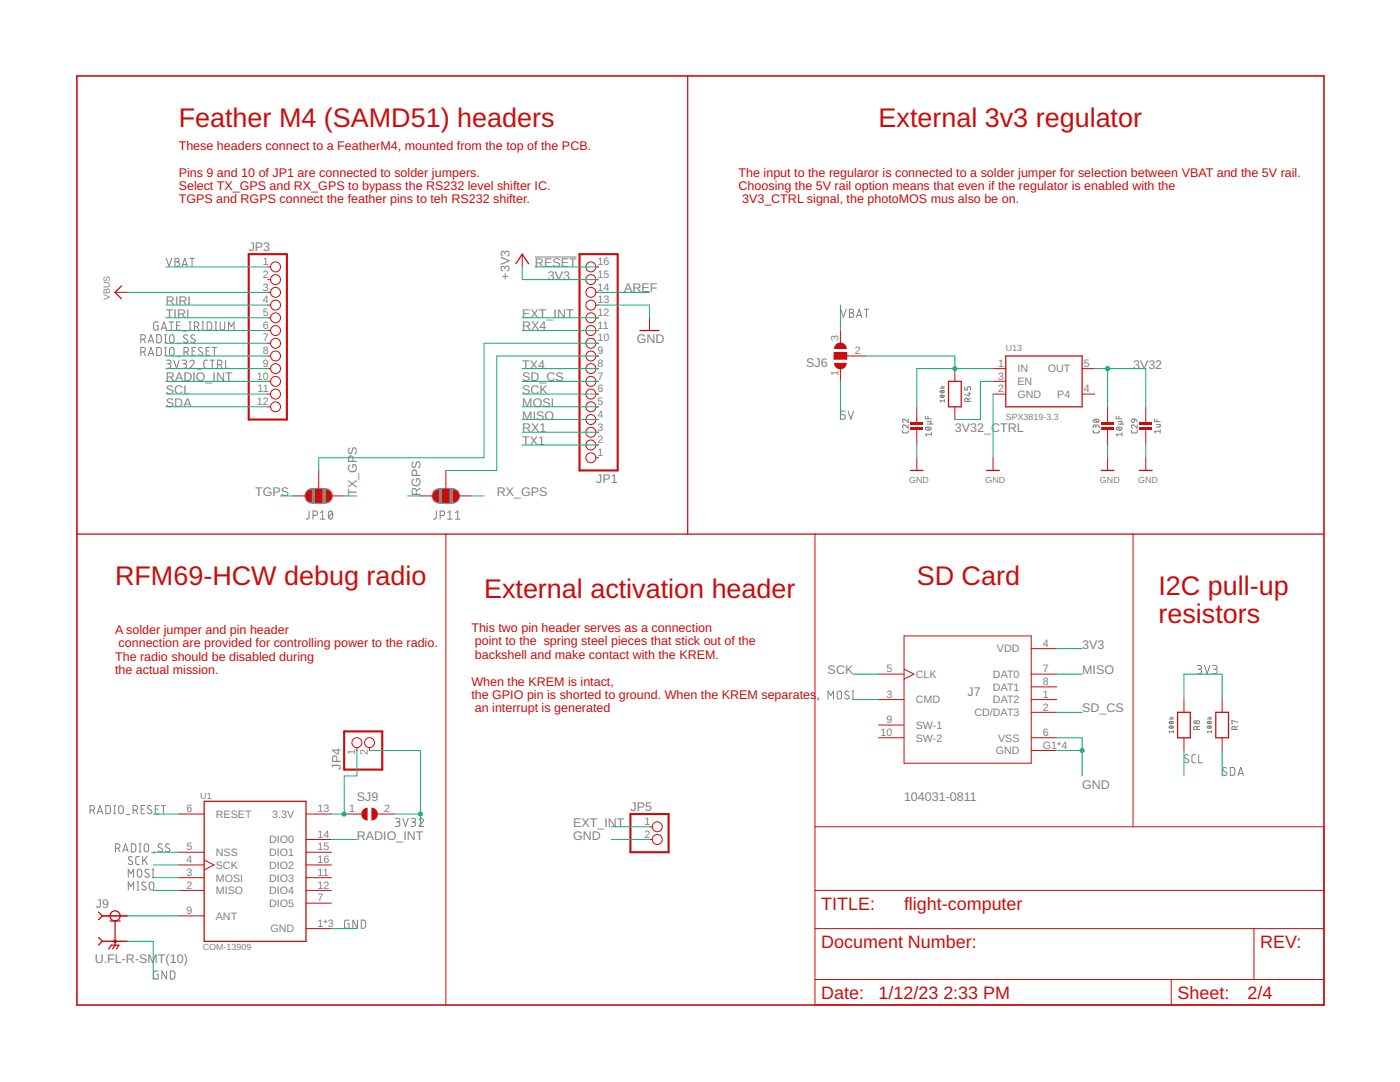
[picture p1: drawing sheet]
<svg xmlns="http://www.w3.org/2000/svg" width="279mm" height="216mm" viewBox="0 0 279 216" stroke-linecap="round" stroke-linejoin="round" font-family="sans-serif">
<g fill="none" stroke="#808080" stroke-width=".2">
<path d="M33.2 51.5l.5 1.7 .6-1.7M34.9 51.5h.5a.36 .36 0 0 1 .3 .4 .36 .36 0 0 1-.3 .4 .46 .46 0 0 1 .4 .4 .46 .46 0 0 1-.4 .5h-.5zM34.9 52.3h.5M36.3 53.2l.6-1.7 .5 1.7M36.5 52.8h.8M37.9 51.5h.9M38.3 51.5v1.7M106.8 51.3h8.3M28.1 70.2h.5a.46 .46 0 0 0 .4-.4 .46 .46 0 0 0-.4-.5h-.5v1.7M28.1 67.7h.5a.46 .46 0 0 0 .4-.5 .46 .46 0 0 0-.4-.4h-.5v1.6M28.7 70.2l.3 .8M28.7 67.7l.3 .7"/>
<path d="M29.6 71l.5-1.7 .6 1.7M29.6 68.4l.5-1.6 .6 1.6M29.7 70.5h.8M29.7 68h.8M31.3 69.3l.6 .1 .3 .2v.9l-.3 .4-.6 .1zM31.3 66.8h.6l.3 .3v.9l-.3 .4h-.6zM31.6 64.2l-.7 .1-.2 .2-.1 1 .3 .3 .7 .1v-.9h-.3M32.2 65.9l.5-1.7 .6 1.7M32.3 65.5h.8M32.9 69.3h.3M32.9 71h.3M32.9 66.8h.3"/>
<path d="M32.9 68.4h.3M33 66.8v1.6M33 69.3v1.7M33.2 71.9h.5a.36 .36 0 0 1 .4 .3 .36 .36 0 0 1-.4 .4h-.3M33.7 72.6a.46 .46 0 0 1 .4 .4 .46 .46 0 0 1-.4 .5h-.5M33.7 64.2h.9M34 69.4l.3-.1 .3 .1 .1 1.1a.44 .44 0 0 1-.4 .5 .44 .44 0 0 1-.5-.5zM34 66.9l.3-.1 .3 .1 .1 1.1a.44 .44 0 0 1-.4 .4 .44 .44 0 0 1-.5-.4zM34.2 64.2v1.7M34.7 71.9l.5 1.6 .6-1.6M35.2 65h.6M35.3 71.1h.8"/>
<path d="M35.3 68.6h.8M36 64.2h-.8v1.7h.8M36.3 71.9h.6a.36 .36 0 0 1 .3 .3 .36 .36 0 0 1-.3 .4h-.4M36.5 66.1h.7M36.7 70.2h.5a.46 .46 0 0 0 .4-.4 .46 .46 0 0 0-.4-.5h-.5v1.7M36.8 72.6a.46 .46 0 0 1 .4 .4 .46 .46 0 0 1-.4 .5h-.5M37.3 70.2l.3 .8M37.4 66.9l-.5-.1-.3 .3 .1 .3 .6 .3a.38 .38 0 0 1 .2 .6 .38 .38 0 0 1-.6 .1l-.3-.2M37.8 65.9h.3M37.8 64.2h.3M37.9 72.2a.44 .44 0 0 1 .6-.3 .44 .44 0 0 1 .2 .7l-.8 .9h.9M37.9 64.2v1.7"/>
<path d="M38.3 70h.6M38.8 65.2h.4a.46 .46 0 0 0 .5-.5 .46 .46 0 0 0-.5-.5h-.4v1.7M38.9 66.9l-.2-.1a.37 .37 0 0 0-.5 .2 .37 .37 0 0 0 .1 .5l.5 .2a.4 .4 0 0 1 0 .6 .4 .4 0 0 1-.6 0l-.1-.1M39.1 69.3h-.8v1.7h.8M39.3 65.2l.4 .7M39.4 73.7h.7M40.3 65.9h.4M40.3 64.2h.4M40.4 69.5l-.2-.1a.38 .38 0 0 0-.5 .1 .38 .38 0 0 0 .1 .5l.5 .3a.44 .44 0 0 1-.1 .7 .44 .44 0 0 1-.6-.3M40.5 64.2v1.7M41.1 70h.6M41.3 64.2l.7 .1 .2 .2a1.33 1.33 0 0 1-.1 1.2l-.8 .2z"/>
<path d="M41.4 71.9h-.5l-.2 .3v1.1l.2 .2h.5M41.9 69.3h-.8v1.7h.8M41.9 71.9h.9M42.3 69.3h.9M42.4 71.9v1.6M42.8 69.3v1.7M42.9 65.9h.4M42.9 64.2h.4M43.1 64.2v1.7M43.4 72.8h.5a.46 .46 0 0 0 .4-.5 .46 .46 0 0 0-.4-.4h-.5v1.6M43.9 64.2v1.2a.46 .46 0 0 0 .5 .5 .46 .46 0 0 0 .5-.5v-1.2M44 72.8l.3 .7"/>
<path d="M45 71.9v1.6h.7M45.6 65.9v-1.7l.6 1 .5-1v1.7M167.8 61.7l.5 1.6 .6-1.6M169.5 61.7h.5a.36 .36 0 0 1 .3 .4 .36 .36 0 0 1-.3 .3 .46 .46 0 0 1 .4 .5 .46 .46 0 0 1-.4 .4h-.5zM169.5 62.4h.5M170.9 63.3l.6-1.6 .5 1.6M171 62.9h.9M172.5 61.7h.9M172.9 61.7v1.6M187.6 77.4h.9M187.6 79a.44 .44 0 0 1 .5-.2 .44 .44 0 0 1 .3 .4 .44 .44 0 0 1-.4 .1 .44 .44 0 0 1-.4-.3zM187.6 78a.45 .45 0 0 1 .5-.1 .45 .45 0 0 1 .3 .4 .44 .44 0 0 1-.4 .1 .44 .44 0 0 1-.4-.4z"/>
<path d="M187.8 78.9l.5 .4M187.8 78l.5 .3M187.9 77.1l.3 .3M188.5 80h-.9l.2 .2M188.5 79.7v.5M188.5 77.1l-.4 .2M192.5 77.2v.6h.5v-.4a.33 .33 0 0 1 .4-.2 .33 .33 0 0 1 .3 .2v.4M193.2 78.5h.5M193.4 78.3v.7l-.9-.3M193.7 79.5l-.5 .2M168.7 82h-.9v.7h.5a.46 .46 0 0 1 .4 .5 .46 .46 0 0 1-.4 .5h-.5M169.3 82l.5 1.7 .5-1.7"/>
<path d="M180.1 85.9v.4l.2 .1 .9-.1 .1-.4M181.3 84.8v.6l-.7-.5a.32 .32 0 0 0-.5 .1 .32 .32 0 0 0 .2 .4M181.3 83.6v.7l-.7-.6a.32 .32 0 0 0-.5 .1 .32 .32 0 0 0 .2 .5M184.7 83v.6h1.1M184.7 85.3a.66 .66 0 0 1 1.1 .3 .64 .64 0 0 1-1.1-.2zM184.9 85.3l.7 .5M185.1 84.6h1.1M185.2 83v.6M185.6 84.1l.2 .2v.2l-.2 .1M185.8 84l-.1 .1h-.6M185.8 86.7h-1.1l.2 .3M185.8 86.3v.7"/>
<path d="M193.2 80.1l-.1-.6h-.4l-.2 .6h1.2M218.2 85.9v.4l.2 .1 .9-.1 .1-.4M218.2 83.8a.68 .68 0 0 1 1.1 .3 .65 .65 0 0 1-.6 .2 .65 .65 0 0 1-.5-.4zM218.4 83.7l.7 .5M218.7 85.1l.1-.2 .3-.1 .2 .2 .1 .4M218.7 85.3v-.4l-.3-.1-.2 .1v.5M222.8 83v.6h1.1M222.8 85.3a.63 .63 0 0 1 1.1 .3 .65 .65 0 0 1-1.1-.2zM223 85.3l.7 .5M223.2 84.6h1.1M223.3 83v.6M223.7 84.1l.2 .2v.2l-.2 .1"/>
<path d="M223.9 84l-.1 .1h-.6M223.9 86.7h-1.1l.2 .3M223.9 86.3v.7M225.8 85.9v.4l.3 .1 .8-.1 .1-.4M225.9 83.8l.5-.2v.4a.33 .33 0 0 1-.4 .3 .33 .33 0 0 1-.1-.5zM226.4 83.6l.5 .3 .1 .3M227 84.8v.6l-.7-.5a.32 .32 0 0 0-.5 .1 .32 .32 0 0 0 .3 .4M230.4 83.6v.5h1.1M230.8 84.7h.7v.5h-.7M230.9 83.6v.5M231.5 86.1h-1.1l.2 .3M231.5 85.7v.7"/>
<path d="M61.7 102l-.1 1.4-.5 .2M62.5 102.8h.4a.44 .44 0 0 0 .5-.4 .44 .44 0 0 0-.5-.4h-.4v1.6M63.9 103.6h1M63.9 102.3l.5-.3v1.6M65.7 102.1l.3-.1a.95 .95 0 0 1 0 1.6 1.01 1.01 0 0 1-.3-1.5zM66.3 102.3l-.7 .9M87.1 102l-.1 1.4-.5 .2M87.8 102.8h.5a.44 .44 0 0 0 .5-.4 .44 .44 0 0 0-.5-.4h-.5v1.6M89.3 103.6h.9M89.3 102.3l.5-.3v1.6M90.9 103.6h.9M90.9 102.3l.5-.3v1.6"/>
<path d="M165.2 139.5v-1.6l.6 .9 .5-.9v1.6M167.2 138l.3-.1 .4 .3 .1 .9a.44 .44 0 0 1-.5 .4 .44 .44 0 0 1-.4-.4zM169.4 138l-.2-.1a.37 .37 0 0 0-.5 .2 .37 .37 0 0 0 .1 .5l.5 .2a.38 .38 0 0 1 .1 .6 .38 .38 0 0 1-.5 .1l-.3-.2M170.1 139.5h.3M170.1 137.9h.3M170.2 137.9v1.6M238.9 132.8h.5a.37 .37 0 0 1 .4 .4 .37 .37 0 0 1-.4 .3h-.3M239.4 133.5a.44 .44 0 0 1 .4 .5 .44 .44 0 0 1-.4 .4h-.5M240.4 132.8l.5 1.6 .5-1.6M242 132.8h.6a.37 .37 0 0 1 .3 .4 .37 .37 0 0 1-.3 .3h-.4M242.5 133.5a.44 .44 0 0 1 .4 .5 .44 .44 0 0 1-.4 .4h-.5M233.3 143.5h.9"/>
<path d="M233.3 145a.45 .45 0 0 1 .5-.2 .45 .45 0 0 1 .3 .4 .47 .47 0 0 1-.8-.2zM233.3 144.1a.45 .45 0 0 1 .5-.2 .45 .45 0 0 1 .3 .4 .46 .46 0 0 1-.4 .1 .46 .46 0 0 1-.4-.3zM233.5 144.9l.5 .4M233.5 144l.5 .4M233.6 143.1l.3 .4M234.2 146h-.9l.2 .2M234.2 145.8v.4M234.2 143.1l-.4 .2M237.2 150.7l-.2-.1a.38 .38 0 0 0-.5 .1 .38 .38 0 0 0 .1 .6l.5 .2a.44 .44 0 0 1-.1 .7 .44 .44 0 0 1-.6-.2M238.6 150.6h-.5l-.2 .3v1.1l.2 .2h.5M238.9 145.6l-.1-.6h-.4l-.2 .6h1.2M239.2 150.6v1.6h.7"/>
<path d="M239.4 144.9l-.5 .3M240.9 143.5h.9M241 145a.45 .45 0 0 1 .4-.2 .45 .45 0 0 1 .4 .4 .46 .46 0 0 1-.5 .1 .46 .46 0 0 1-.3-.3zM241 144.1a.45 .45 0 0 1 .4-.2 .45 .45 0 0 1 .4 .4 .45 .45 0 0 1-.5 .1 .45 .45 0 0 1-.3-.3zM241.1 144.9l.5 .4M241.1 144l.5 .4M241.2 143.1l.3 .4M241.8 146h-.9l.2 .2M241.8 145.8v.4M241.8 143.1l-.4 .2M244.8 153.3l-.2-.1a.38 .38 0 0 0-.5 .1 .38 .38 0 0 0 .1 .5l.5 .3a.44 .44 0 0 1-.1 .7 .44 .44 0 0 1-.6-.3M245.5 153.1l.7 .1 .2 .2v.9l-.2 .4h-.7z"/>
<path d="M246.5 145.6l-.1-.6h-.4l-.1 .6h1.1M247 144.1l-1.1-.3v.6h.1M247 144.9l-.5 .3M247.1 154.7l.5-1.6 .6 1.6M247.2 154.3h.8M18 161.6h.4a.46 .46 0 0 0 .5-.4 .46 .46 0 0 0-.5-.5h-.4v1.7M18.5 161.6l.4 .8M19.4 162.4l.6-1.7 .5 1.7M19.6 162h.8M21.1 160.7l.7 .1 .2 .2v.9l-.2 .4-.7 .1zM22.7 160.7h.4M22.7 162.4h.4"/>
<path d="M22.9 160.7v1.7M23.1 169.3h.4a.46 .46 0 0 0 .4-.5 .46 .46 0 0 0-.4-.4h-.4v1.6M23.6 169.3l.3 .7M23.8 160.9l.3-.2 .3 .2a1.33 1.33 0 0 1 .2 1.2l-.5 .3-.4-.3zM24.5 170l.5-1.6 .6 1.6M24.6 169.6h.8M25.2 162.5h.7M25.6 175.1v-1.7l.5 .9 .6-.9v1.7M25.6 177.6v-1.6l.5 .9 .6-.9v1.6M26.2 168.4h.6l.3 .2v.9l-.3 .4-.6 .1zM26.4 171l-.2-.1a.38 .38 0 0 0-.5 .2 .38 .38 0 0 0 .1 .5l.5 .3a.41 .41 0 0 1 .1 .6 .41 .41 0 0 1-.7-.1l-.1-.1M26.6 161.6h.4a.46 .46 0 0 0 .5-.4 .46 .46 0 0 0-.5-.5h-.4v1.7"/>
<path d="M27.1 161.6l.4 .8M27.3 177.6h.4M27.3 176h.4M27.5 173.6l.3-.2 .4 .2a1.33 1.33 0 0 1 .1 1.2l-.5 .3-.4-.3v-.9zM27.5 176v1.6M27.8 168.4h.4M27.8 170h.4M27.8 170.9h-.5l-.2 .4v1l.2 .2h.5M28 168.4v1.6M28.2 161.5h.5M28.5 170.9v1.6M28.8 171.5l.6 1"/>
<path d="M28.9 168.5l.3-.1 .3 .1 .2 1a.44 .44 0 0 1-.5 .5 .44 .44 0 0 1-.4-.5zM28.9 160.7h-.7v1.7h.7M29.1 176.1l-.2-.1a.38 .38 0 0 0-.5 .1 .38 .38 0 0 0 .1 .6l.5 .2a.41 .41 0 0 1 0 .6 .41 .41 0 0 1-.6 0l-.1-.1M29.4 170.9l-.9 1M29.7 173.6l-.2-.1a.38 .38 0 0 0-.5 .1 .38 .38 0 0 0 .1 .5l.5 .3a.4 .4 0 0 1 .1 .6 .4 .4 0 0 1-.6 0l-.2-.2M29.9 176.1l.3-.1 .4 .1 .1 1a.46 .46 0 0 1-.5 .5 .46 .46 0 0 1-.4-.5zM30.2 160.9l-.2-.1a.38 .38 0 0 0-.5 .1 .38 .38 0 0 0 .1 .5l.5 .3a.44 .44 0 0 1 0 .7 .44 .44 0 0 1-.7-.3M30.3 170.2h.7M30.4 175.1h.3M30.4 173.4h.3M30.5 173.4v1.7M31 161.5h.5"/>
<path d="M31.7 160.7h-.7v1.7h.7M32.2 160.7h.9M32.3 168.5l-.5-.1-.2 .3v.3l.6 .3a.38 .38 0 0 1 .2 .5 .38 .38 0 0 1-.5 .2l-.4-.2M32.6 160.7v1.7M33.8 168.5l-.2-.1a.37 .37 0 0 0-.5 .1 .37 .37 0 0 0 .1 .5l.5 .3a.38 .38 0 0 1 .1 .5 .38 .38 0 0 1-.5 .2l-.3-.2M78.9 163.3h.6a.36 .36 0 0 1 .3 .3 .36 .36 0 0 1-.3 .4h-.4M79.4 164a.46 .46 0 0 1 .4 .5 .46 .46 0 0 1-.4 .4h-.5M80.4 163.3l.5 1.6 .6-1.6M82 163.3h.6a.36 .36 0 0 1 .3 .3 .36 .36 0 0 1-.3 .4h-.4M82.5 164a.46 .46 0 0 1 .4 .5 .46 .46 0 0 1-.4 .4h-.5M83.6 163.6a.44 .44 0 0 1 .6-.3 .44 .44 0 0 1 .2 .7l-.8 .9h.9M31.6 193.8h-.7l-.2 .2-.1 1 .3 .3 .7 .1v-.9h-.3"/>
<path d="M33.2 193.8v1.6l-.9-1.6v1.6M34 193.8h.6l.3 .2v.9l-.3 .4-.6 .1zM69.7 183.6h-.7l-.2 .2 .1 1.3 .8 .1v-.9h-.3M71.3 183.6v1.6l-.9-1.6v1.6M72.1 183.6h.6l.3 .3v1l-.3 .3h-.6z"/>
<circle cx="238.5" cy="144.1" r=".25"/>
<circle cx="239.1" cy="144.1" r=".32"/>
</g>
<path d="M62.3 99h2.6M87.7 99h2.6" fill="none" stroke="#808080" stroke-width="3.2"/>
<path d="M137.2 15.2v91.4M24.2 57.1l-1.2 1.2 1.2 1.3M103 52.6l1.2-1.9 1.3 1.9M127.7 66h3.8M15.3 106.6h248.9" fill="none" stroke="#c90d0c" stroke-width=".25"/>
<g fill="none" stroke="#c90d0c" stroke-width=".2">
<path d="M23 58.3h2.5M53.4 58.3h.6M53.4 55.8h.6M53.4 53.3h.6M104.2 50.7v2.6M118.9 58.3h.6M118.9 55.8h.6M118.9 53.3h.6M53.4 78.6h.6M53.4 76.1h.6M53.4 73.6h.6M53.4 71h.6"/>
<path d="M53.4 68.5h.6M53.4 66h.6M53.4 63.4h.6M53.4 60.9h.6M118.9 78.6h.6M118.9 76.1h.6M118.9 73.6h.6M118.9 71h.6M118.9 68.5h.6M118.9 66h.6M118.9 63.4h.6M118.9 60.9h.6"/>
<path d="M129.6 63.4v2.6M53.4 81.2h.6M118.9 91.3h.6M118.9 88.8h.6M118.9 86.3h.6M118.9 83.7h.6M118.9 81.2h.6M183 83.7v.8M183 85.5v.8M89 106.6v93.9M162.6 106.6v93.9h101.6v-35.5h-101.6M226.1 106.6v58.4"/>
<path d="M162.6 177.7h101.6M162.6 185.3h101.6M162.6 195.5h101.6M233.7 195.5v5M250.3 185.3v10.2"/>
<circle cx="55" cy="55.8" r=".99"/>
<circle cx="55" cy="53.3" r=".99"/>
<circle cx="55" cy="58.3" r=".99"/>
<circle cx="117.9" cy="53.3" r=".99"/>
<circle cx="117.9" cy="58.3" r=".99"/>
<circle cx="117.9" cy="55.8" r=".99"/>
<circle cx="55" cy="71" r=".99"/>
<circle cx="55" cy="63.4" r=".99"/>
<circle cx="55" cy="68.5" r=".99"/>
<circle cx="55" cy="78.6" r=".99"/>
<circle cx="55" cy="66" r=".99"/>
<circle cx="55" cy="60.9" r=".99"/>
<circle cx="55" cy="73.6" r=".99"/>
<circle cx="55" cy="76.1" r=".99"/>
<circle cx="117.9" cy="78.6" r=".99"/>
<circle cx="117.9" cy="71" r=".99"/>
<circle cx="117.9" cy="66" r=".99"/>
<circle cx="117.9" cy="60.9" r=".99"/>
<circle cx="117.9" cy="68.5" r=".99"/>
<circle cx="117.9" cy="76.1" r=".99"/>
<circle cx="117.9" cy="63.4" r=".99"/>
<circle cx="117.9" cy="73.6" r=".99"/>
<circle cx="55" cy="81.2" r=".99"/>
<circle cx="117.9" cy="91.3" r=".99"/>
<circle cx="117.9" cy="88.8" r=".99"/>
<circle cx="117.9" cy="86.3" r=".99"/>
<circle cx="117.9" cy="81.2" r=".99"/>
<circle cx="117.9" cy="83.7" r=".99"/>
</g>
<path d="M15.3 15.2h248.9v185.3h-248.9z" fill="none" stroke="#c90d0c" stroke-width=".32"/>
<path d="M49.6 50.7h7.7v33h-7.7zM115.7 50.7h7.6v43.2h-7.6z" fill="none" stroke="#c90d0c" stroke-width=".42"/>
<g fill="#c90d0c">
<path d="M181.7 85.2h2.5v.5h-2.5z" fill-rule="evenodd"/>
<path d="M181.7 84.2h2.5v.5h-2.5z" fill-rule="evenodd"/>
</g>
<g fill="#c90d0c">
<path d="M181.7 85.2h2.5v.5h-2.5zM181.7 85.2v.5h2.5v-.5z"/>
<path d="M181.7 84.2h2.5v.5h-2.5zM181.7 84.2v.5h2.5v-.5z"/>
</g>
<path d="M183 81.2v2.5M183 86.3v2.5M228.7 83.7v.8M228.7 85.5v.8" fill="none" stroke="#c90d0c" stroke-width=".2"/>
<g fill="#c90d0c">
<path d="M227.4 85.2h2.5v.5h-2.5z" fill-rule="evenodd"/>
<path d="M227.4 84.2h2.5v.5h-2.5z" fill-rule="evenodd"/>
</g>
<g fill="#c90d0c">
<path d="M227.4 85.2h2.5v.5h-2.5zM227.4 85.2v.5h2.5v-.5z"/>
<path d="M227.4 84.2h2.5v.5h-2.5zM227.4 84.2v.5h2.5v-.5z"/>
</g>
<path d="M183 91.3v2.6M221 83.7v.8M221 85.5v.8M228.7 81.2v2.5M228.7 86.3v2.5M228.7 91.3v2.6" fill="none" stroke="#c90d0c" stroke-width=".2"/>
<path d="M181.7 93.9h2.5M227.4 93.9h2.5" fill="none" stroke="#c90d0c" stroke-width=".25"/>
<g fill="#c90d0c">
<path d="M219.8 85.2h2.5v.5h-2.5z" fill-rule="evenodd"/>
<path d="M219.8 84.2h2.5v.5h-2.5z" fill-rule="evenodd"/>
</g>
<g fill="#c90d0c">
<path d="M219.8 85.2h2.5v.5h-2.5zM219.8 85.2v.5h2.5v-.5z"/>
<path d="M219.8 84.2h2.5v.5h-2.5zM219.8 84.2v.5h2.5v-.5z"/>
</g>
<g fill="none" stroke="#c90d0c" stroke-width=".2">
<path d="M190.6 73.6v2.5M198.2 73.6h2.5M198.2 76.1h2.5M198.2 78.6h2.5M216 73.6h2.5M216 78.6h2.5M190.6 81.2v2.5M198.2 91.3v2.6M221 81.2v2.5M221 86.3v2.5M221 91.3v2.6M175.3 139.6h5.1"/>
<path d="M175.3 134.5h5.1M180.4 126.9h25.4v25.4h-25.4zM180.4 133.5l2 1-2 1M205.8 139.6h5.1M205.8 129.4h5.1M205.8 134.5h5.1M205.8 137.1h5.1M175.3 147.2h5.1M175.3 144.7h5.1M205.8 142.1h5.1M205.8 147.2h5.1M205.8 149.8h5.1"/>
<path d="M35.7 162.4h5M35.7 177.7h5M35.7 170.1h5M35.7 172.6h5M35.7 175.1h5M40.7 171.6l2 1-2 1M61.1 167.5h5M61.1 162.4h5M61.1 177.7h5M61.1 170.1h5M61.1 172.6h5M61.1 175.1h5"/>
<path d="M35.7 182.8h5M61.1 185.3h5M61.1 180.2h5"/>
</g>
<path d="M189.3 76.1h2.5v5.1h-2.5zM200.7 71h15.3v10.2h-15.3zM196.9 93.9h2.6M219.8 93.9h2.5M40.7 159.9h20.4v27.9h-20.4z" fill="none" stroke="#c90d0c" stroke-width=".25"/>
<g fill="#c90d0c">
<path d="M166.9 68.7a1.27 1.27 0 0 1 1.4-.2 1.27 1.27 0 0 1 .7 1.1h-2.5v-.4z" fill-rule="evenodd"/>
<path d="M166.5 72.4h2.5a1.27 1.27 0 0 1-1.3 1.3 1.27 1.27 0 0 1-1.2-1.3z" fill-rule="evenodd"/>
</g>
<g fill="#c90d0c">
<path d="M166.9 68.7l.8-.4 .6 .2 .5 .4 .2 .7h-2.5v-.4zM166.9 68.7l-.4 .5v.4h2.5l-.2-.7-.5-.4-.6-.2z"/>
<path d="M166.5 72.4h2.5v.2l-.4 .8-.9 .3-.8-.3-.4-.5zM166.5 72.4v.5l.4 .5 .8 .3 .9-.3 .4-.8v-.2z"/>
</g>
<path d="M166.5 70.4h2.5v1.3h-2.5zM169 71h1.3" fill="none" stroke="#c90d0c" stroke-width=".2"/>
<path d="M166.5 70.4h2.5v1.3h-2.5z" fill-rule="evenodd" fill="#c90d0c"/>
<path d="M166.5 70.4h2.5v1.3h-2.5zM166.5 70.4v1.3h2.5v-1.3z" fill="#c90d0c"/>
<path d="M167.7 66v2.5M167.7 73.6v2.5M170.3 71h2.5M236.3 139.6v2.5M243.9 139.6v2.5M236.3 147.2v2.6M243.9 147.2v2.6" fill="none" stroke="#c90d0c" stroke-width=".2"/>
<path d="M235 142.1h2.6v5.1h-2.6zM242.6 142.1h2.6v5.1h-2.6z" fill="none" stroke="#c90d0c" stroke-width=".25"/>
<path d="M22.2 181.9a1.14 1.14 0 0 1 1.8 .3 1.14 1.14 0 0 1-.8 1.7 1.14 1.14 0 0 1-1.4-1.1h.3a.88 .88 0 0 1 1.2-.9 .88 .88 0 0 1 .3 1.5 .88 .88 0 0 1-1.5-.4v-.2h-.3z" fill-rule="evenodd" fill="#c90d0c"/>
<path d="M22.2 181.9l.9-.3 .6 .3a1.13 1.13 0 0 1 .4 1.2l-.4 .5-.9 .3-.6-.3-.3-.5-.1-.3h.3v-.3a.79 .79 0 0 1 .7-.6h.5l.4 .4a.89 .89 0 0 1-.6 1.3l-.7-.2-.3-.6h-.3zM22.2 181.9l-.4 .9h.3l.1 .4 .4 .4h.5l.4-.2 .4-.6-.4-.7-.4-.2h-.5l-.4 .4-.1 .5h-.3l.4 .8 .6 .3 .9-.3 .4-.8-.4-.9-.6-.3z" fill="#c90d0c"/>
<path d="M19.7 182l.7 .8-.7 .7M21.9 183.8h2.1M23 183.8v4h-2.6" fill="none" stroke="#c90d0c" stroke-width=".25"/>
<path d="M22.6 187.6a.38 .38 0 0 1 .6 0 .38 .38 0 0 1-.1 .6 .38 .38 0 0 1-.5-.4l.4-.1 .1 .1-.1 .2-.4-.2z" fill-rule="evenodd" fill="#c90d0c"/>
<path d="M22.6 187.6l.4-.1h.2l.1 .1v.4l-.1 .2h-.4l-.2-.4 .4-.1 .1 .1-.1 .2-.4-.2zM22.6 187.6v.2l.4 .2 .1-.2-.1-.1-.4 .1 .2 .4h.4l.1-.2v-.4l-.1-.1h-.2z" fill="#c90d0c"/>
<path d="M19.7 187.1l.7 .7-.7 .8M20.4 182.8h5.1M21.7 189.4l.5-.8h1.5l-.5 .8M25.5 187.8h-2.5v.8l-.5 .8" fill="none" stroke="#c90d0c" stroke-width=".25"/>
<path d="M20.4 182.8h5.1M20.4 187.8h5.1" fill="none" stroke="#c90d0c" stroke-width=".2"/>
<g fill="#c90d0c">
<path d="M74.1 161.2a1.27 1.27 0 0 1 1.3 1.2 1.27 1.27 0 0 1-1.3 1.3z" fill-rule="evenodd"/>
<path d="M72.4 161.6l.5-.4h.5v2.5a1.27 1.27 0 0 1-1.2-.7 1.27 1.27 0 0 1 .2-1.4z" fill-rule="evenodd"/>
</g>
<g fill="#c90d0c">
<path d="M74.1 161.2h.5l.5 .4 .3 .8-.3 .9-.8 .4h-.2zM74.1 161.2v2.5h.2l.8-.4 .3-.9-.3-.8-.5-.4z"/>
<path d="M72.4 161.6l.5-.4h.5v2.5l-.8-.2-.4-.5-.1-.6zM72.4 161.6l-.3 .8 .1 .6 .4 .5 .8 .2v-2.5h-.5z"/>
</g>
<g fill="none" stroke="#c90d0c" stroke-width=".2">
<path d="M71.2 149.2v.6M73.7 149.2v.6M68.7 162.4h3.4M75.4 162.4h3.4M129.6 165h.6M129.6 167.5h.6"/>
<circle cx="71.2" cy="148.2" r=".99"/>
<circle cx="73.7" cy="148.2" r=".99"/>
<circle cx="131.2" cy="167.5" r=".99"/>
<circle cx="131.2" cy="165" r=".99"/>
</g>
<path d="M68.7 145.9h7.6v7.7h-7.6zM125.8 162.4h7.6v7.7h-7.6z" fill="none" stroke="#c90d0c" stroke-width=".42"/>
<g fill="#c90d0c">
<path d="M61.2 98.1l.5-.3 .5-.1v2.5a1.27 1.27 0 0 1-1.2-.7 1.27 1.27 0 0 1 .2-1.4z" fill-rule="evenodd"/>
<path d="M65 97.7a1.27 1.27 0 0 1 1.3 1.3 1.27 1.27 0 0 1-1.3 1.2z" fill-rule="evenodd"/>
</g>
<g fill="#c90d0c">
<path d="M61.2 98.1l.5-.3 .5-.1v2.5l-.7-.2-.4-.5-.2-.5zM61.2 98.1l-.3 .9 .2 .5 .4 .5 .7 .2v-2.5l-.5 .1z"/>
<path d="M65 97.7h.2a1.27 1.27 0 0 1 1 1.6l-.5 .7-.7 .2zM65 97.7v2.5h.2l.8-.4 .3-.8-.3-.9-.6-.3z"/>
</g>
<path d="M63 97.7h1.2v2.5h-1.2zM63.6 96.4v1.3" fill="none" stroke="#c90d0c" stroke-width=".2"/>
<path d="M63 97.7h1.2v2.5h-1.2z" fill-rule="evenodd" fill="#c90d0c"/>
<path d="M63 97.7h1.2v2.5h-1.2zM63 97.7v2.5h1.2v-2.5z" fill="#c90d0c"/>
<path d="M58.5 99h2.6M63.6 93.9v2.5M66.1 99h2.6" fill="none" stroke="#c90d0c" stroke-width=".2"/>
<g fill="#c90d0c">
<path d="M86.6 98.1l.5-.3 .5-.1v2.5a1.27 1.27 0 0 1-1.2-.7 1.27 1.27 0 0 1 .2-1.4z" fill-rule="evenodd"/>
<path d="M90.4 97.7a1.27 1.27 0 0 1 1.3 1.3 1.27 1.27 0 0 1-1.3 1.2z" fill-rule="evenodd"/>
</g>
<g fill="#c90d0c">
<path d="M86.6 98.1l.5-.3 .5-.1v2.5l-.7-.2-.4-.5-.2-.5zM86.6 98.1l-.3 .9 .2 .5 .4 .5 .7 .2v-2.5l-.5 .1z"/>
<path d="M90.4 97.7h.2a1.27 1.27 0 0 1 1 1.6l-.5 .7-.7 .2zM90.4 97.7v2.5h.2l.8-.4 .3-.8-.3-.9-.6-.3z"/>
</g>
<path d="M88.3 97.7h1.3v2.5h-1.3zM89 96.4v1.3" fill="none" stroke="#c90d0c" stroke-width=".2"/>
<path d="M88.3 97.7h1.3v2.5h-1.3z" fill-rule="evenodd" fill="#c90d0c"/>
<path d="M88.3 97.7h1.3v2.5h-1.3zM88.3 97.7v2.5h1.3v-2.5z" fill="#c90d0c"/>
<path d="M83.9 99h2.5M89 93.9v2.5M91.5 99h2.6" fill="none" stroke="#c90d0c" stroke-width=".2"/>
<path d="M119.5 60.9h10.1v2.5M198.2 78.6v12.7M183 88.8v2.5M221 88.8v2.5M228.7 88.8v2.5M210.9 147.2h5.1v7.6M210.9 149.8h5.1" fill="none" stroke="#0dab76" stroke-width=".2"/>
<circle cx="216" cy="149.8" r=".51" fill="#0dab76"/>
<path d="M215.5 149.8a.51 .51 0 0 1 1 0 .51 .51 0 0 1-1 0zM215.5 149.8a.51 .51 0 0 0 1 0 .51 .51 0 0 0-1 0z" fill="#0dab76"/>
<g fill="none" stroke="#0dab76" stroke-width=".2">
<path d="M25.5 58.3h27.9M104.2 53.3v2.5h15.3M106.8 53.3h12.7M119.5 58.3h10.1M33.1 78.6h20.3M33.1 73.6h20.3M33.1 60.9h20.3M33.1 63.4h20.3M104.2 78.6h15.3M104.2 73.6h15.3M104.2 66h15.3M104.2 76.1h15.3"/>
<path d="M198.2 76.1h-2.6v7.6h-5M218.5 73.6h10.2v7.6M221 73.6v7.6M33.1 81.2h20.3M104.2 81.2h15.3M104.2 83.7h15.3M104.2 86.3h15.3M104.2 88.8h15.3M170.3 139.6h5M170.3 134.5h5M210.9 134.5h5.1M210.9 129.4h5.1"/>
<path d="M236.3 139.6v-5.1h7.6v5.1M210.9 142.1h5.1M236.3 149.8v5M243.9 149.8v5M30.6 175.1h5.1M30.6 177.7h5.1M30.6 172.6h5.1M122 167.5h7.6M25.5 187.8h5.1v7.7M66.1 185.3h5.1"/>
</g>
<circle cx="221" cy="73.6" r=".51" fill="#0dab76"/>
<path d="M220.5 73.6a.55 .55 0 0 1 1.1 0 .55 .55 0 0 1-1.1 0zM220.5 73.6a.55 .55 0 0 0 1.1 0 .55 .55 0 0 0-1.1 0z" fill="#0dab76"/>
<path d="M73.7 149.8h10.2v15.2M78.8 162.4h5.1" fill="none" stroke="#0dab76" stroke-width=".2"/>
<circle cx="83.9" cy="162.4" r=".51" fill="#0dab76"/>
<path d="M83.4 162.4a.51 .51 0 0 1 1 0 .51 .51 0 0 1-1 0zM83.4 162.4a.51 .51 0 0 0 1 0 .51 .51 0 0 0-1 0z" fill="#0dab76"/>
<path d="M33.1 53.3h20.3M33.1 66h20.3M33.1 71h20.3M33.1 68.5h20.3M167.7 60.9v5.1M172.8 71h17.8v2.6h7.6M30.6 162.4h5.1M30.6 170.1h5.1" fill="none" stroke="#0dab76" stroke-width=".2"/>
<circle cx="190.6" cy="73.6" r=".51" fill="#0dab76"/>
<path d="M190.1 73.6a.51 .51 0 0 1 1 0 .51 .51 0 0 1-1 0zM190.1 73.6a.51 .51 0 0 0 1 0 .51 .51 0 0 0-1 0z" fill="#0dab76"/>
<path d="M167.7 76.1v7.6M190.6 73.6h-7.6v7.6M68.7 154.8v7.6h-2.6M25.5 182.8h10.2" fill="none" stroke="#0dab76" stroke-width=".2"/>
<circle cx="68.7" cy="162.4" r=".51" fill="#0dab76"/>
<path d="M68.2 162.4a.51 .51 0 0 1 1 0 .51 .51 0 0 1-1 0zM68.2 162.4a.51 .51 0 0 0 1 0 .51 .51 0 0 0-1 0z" fill="#0dab76"/>
<path d="M33.1 76.1h20.3M104.2 63.4h15.3M119.5 68.5h-22.9v22.8h-33v2.6M119.5 71h-20.4v22.9h-10.1M56 99h2.5M68.7 99h2.5M81.4 99h2.5M94.1 99h2.5M71.2 149.8v5h-2.5M66.1 167.5h5.1M122 165h7.6" fill="none" stroke="#0dab76" stroke-width=".2"/>
<g font-size="5.4" fill="#c90d0c">
<text x="35.7" y="25.3">Feather M4 (SAMD51) headers</text>
<text x="175.3" y="25.3">External 3v3 regulator</text>
<text x="23" y="116.7">RFM69-HCW debug radio</text>
<text x="96.6" y="119.3">External activation header</text>
<text x="183" y="116.7">SD Card</text>
<text x="231.2" y="118.6">I2C pull-up</text>
<text x="231.2" y="124.4">resistors</text>
</g>
<g font-size="3.6" fill="#c90d0c">
<text x="163.9" y="181.5">TITLE:</text>
<text x="180.4" y="181.5">flight-computer</text>
<text x="163.9" y="189.1">Document Number:</text>
<text x="251.5" y="189.1">REV:</text>
<text x="163.9" y="199.3">Date:</text>
<text x="175.3" y="199.3">1/12/23</text>
<text x="188.3" y="199.3">2:33 PM</text>
<text x="235" y="199.3">Sheet:</text>
<text x="249" y="199.3">2/4</text>
</g>
<g font-size="2.5" fill="#c90d0c">
<text x="35.7" y="29.9">These headers connect to a FeatherM4, mounted from the top of the PCB.</text>
<text x="35.7" y="35.2">Pins 9 and 10 of JP1 are connected to solder jumpers.</text>
<text x="147.4" y="35.2">The input to the regularor is connected to a solder jumper for selection between VBAT and the 5V rail.</text>
<text x="35.7" y="37.9">Select TX_GPS and RX_GPS to bypass the RS232 level shifter IC.</text>
<text x="35.7" y="40.6">TGPS and RGPS connect the feather pins to teh RS232 shifter.</text>
<text x="147.4" y="37.9">Choosing the 5V rail option means that even if the regulator is enabled with the</text>
<text x="148.1" y="40.6">3V3_CTRL signal, the photoMOS mus also be on.</text>
<text x="23" y="126.5">A solder jumper and pin header</text>
<text x="23" y="131.8">The radio should be disabled during</text>
<text x="23.7" y="129.2">connection are provided for controlling power to the radio.</text>
<text x="94.1" y="126.1">This two pin header serves as a connection</text>
<text x="94.8" y="128.8">point to the spring steel pieces that stick out of the</text>
<text x="94.8" y="131.5">backshell and make contact with the KREM.</text>
<text x="23" y="134.5">the actual mission.</text>
<text x="94.1" y="136.8">When the KREM is intact,</text>
<text x="94.1" y="139.5">the GPIO pin is shorted to ground. When the KREM separates</text>
<text x="94.8" y="142.1">an interrupt is generated</text>
<text x="162.9" y="139.5">,</text>
</g>
<g font-size="2.5" fill="#808080">
<text x="49.6" y="50.1">JP3</text>
<text x="106.8" y="53.2">RESET</text>
<text x="101.7" y="55.8" transform="rotate(-90 101.7 55.8)">+3V3</text>
<text x="109.3" y="55.8">3V3</text>
<text x="124.5" y="58.3">AREF</text>
<text x="33.1" y="60.9">RIRI</text>
<text x="33.1" y="63.4">TIRI</text>
<text x="104.2" y="65.9">RX4</text>
<text x="104.2" y="63.4">EXT_INT</text>
<text x="127.1" y="68.5">GND</text>
<text x="33.1" y="76.1">RADIO_INT</text>
<text x="104.2" y="73.6">TX4</text>
<text x="104.2" y="76.1">SD_CS</text>
<text x="160.9" y="73.2">SJ6</text>
<text x="226.1" y="73.6">3V</text>
<text x="229.2" y="73.6">32</text>
<text x="33.1" y="78.6">SCL</text>
<text x="33.1" y="81.2">SDA</text>
<text x="104.2" y="81.2">MOSI</text>
<text x="104.2" y="83.7">MISO</text>
<text x="104.2" y="78.6">SCK</text>
<text x="104.2" y="86.3">RX1</text>
<text x="104.2" y="88.8">TX1</text>
<text x="190.6" y="86.3">3V32_CTRL</text>
<text x="71.2" y="90.8" transform="rotate(-90 71.2 90.8)">S</text>
<text x="50.9" y="99">TGPS</text>
<text x="71.2" y="99" transform="rotate(-90 71.2 99)">TX_GP</text>
<text x="83.9" y="99" transform="rotate(-90 83.9 99)">RGPS</text>
<text x="99.2" y="99">RX_GPS</text>
<text x="119" y="96.3">JP1</text>
<text x="216" y="129.4">3V3</text>
<text x="165.2" y="134.5">SCK</text>
<text x="216" y="134.5">MISO</text>
<text x="193.1" y="138.8">J7</text>
<text x="216" y="142.1">SD_CS</text>
<text x="68" y="153.6" transform="rotate(-90 68 153.6)">JP4</text>
<text x="71.2" y="159.9">SJ9</text>
<text x="125.8" y="161.8">JP5</text>
<text x="180.4" y="159.9">104031-0811</text>
<text x="216" y="157.4">GND</text>
<text x="71.2" y="167.5">RADIO_INT</text>
<text x="114.4" y="167.5">GND</text>
<text x="114.4" y="165">EXT_INT</text>
<text x="19.2" y="181.2">J9</text>
<text x="18.9" y="192.2">U.FL-R-SMT(10)</text>
</g>
<g font-size="2.1" fill="#808080">
<text x="52.5" y="52.9">1</text>
<text x="119.3" y="52.9">16</text>
<text x="52.5" y="55.4">2</text>
<text x="52.5" y="58">3</text>
<text x="119.3" y="58">14</text>
<text x="119.3" y="55.4">15</text>
<text x="52.5" y="60.5">4</text>
<text x="52.5" y="63.1">5</text>
<text x="52.5" y="65.6">6</text>
<text x="119.3" y="65.6">11</text>
<text x="119.3" y="63.1">12</text>
<text x="119.3" y="60.5">13</text>
<text x="52.5" y="68.1">7</text>
<text x="52.5" y="70.7">8</text>
<text x="119.3" y="70.7">9</text>
<text x="119.3" y="68.1">10</text>
<text x="167.4" y="68.1" transform="rotate(-90 167.4 68.1)">3</text>
<text x="170.6" y="70.7">2</text>
<text x="51.3" y="75.7">10</text>
<text x="52.5" y="73.2">9</text>
<text x="119.3" y="75.7">7</text>
<text x="119.3" y="73.2">8</text>
<text x="167.4" y="75.1" transform="rotate(-90 167.4 75.1)">1</text>
<text x="199.2" y="73.2">1</text>
<text x="199.2" y="75.7">3</text>
<text x="203.1" y="74.3">IN</text>
<text x="203.1" y="76.9">EN</text>
<text x="209.1" y="74.3">OUT</text>
<text x="216.3" y="73.2">5</text>
<text x="51.3" y="80.8">12</text>
<text x="51.4" y="78.3">11</text>
<text x="119.3" y="83.4">4</text>
<text x="119.3" y="80.8">5</text>
<text x="119.3" y="78.3">6</text>
<text x="199.2" y="78.3">2</text>
<text x="203.1" y="79.4">GND</text>
<text x="211" y="79.4">P4</text>
<text x="216.3" y="78.3">4</text>
<text x="119.3" y="88.4">2</text>
<text x="119.3" y="85.9">3</text>
<text x="119.3" y="91">1</text>
<text x="199" y="130.2">VDD</text>
<text x="208.1" y="129.1">4</text>
<text x="176.9" y="134.2">5</text>
<text x="182.8" y="135.3">CLK</text>
<text x="198.2" y="135.3">DAT0</text>
<text x="198.2" y="137.8">DAT1</text>
<text x="208.1" y="134.2">7</text>
<text x="208.1" y="136.7">8</text>
<text x="176.9" y="139.2">3</text>
<text x="182.8" y="140.3">CMD</text>
<text x="194.5" y="142.9">CD/DAT3</text>
<text x="198.2" y="140.4">DAT2</text>
<text x="208.1" y="139.2">1</text>
<text x="208.1" y="141.8">2</text>
<text x="175.7" y="146.9">10</text>
<text x="176.9" y="144.3">9</text>
<text x="182.8" y="145.4">SW-1</text>
<text x="182.8" y="148">SW-2</text>
<text x="199.2" y="148">VSS</text>
<text x="208.1" y="146.9">6</text>
<text x="208.1" y="149.4">G1*4</text>
<text x="70.9" y="150.7" transform="rotate(-90 70.9 150.7)">1</text>
<text x="73.4" y="150.7" transform="rotate(-90 73.4 150.7)">2</text>
<text x="198.7" y="150.5">GND</text>
<text x="37.2" y="162.1">6</text>
<text x="43.1" y="163.2">RESET</text>
<text x="54.3" y="163.2">3.3V</text>
<text x="63.4" y="167.2">14</text>
<text x="63.4" y="162.1">13</text>
<text x="69.7" y="162.1">1</text>
<text x="76.7" y="162.1">2</text>
<text x="128.6" y="164.6">1</text>
<text x="128.6" y="167.2">2</text>
<text x="37.2" y="169.7">5</text>
<text x="37.2" y="172.2">4</text>
<text x="43.1" y="170.8">NSS</text>
<text x="43.1" y="173.4">SCK</text>
<text x="53.7" y="168.3">DIO0</text>
<text x="53.7" y="170.8">DIO1</text>
<text x="53.7" y="173.4">DIO2</text>
<text x="63.4" y="169.7">15</text>
<text x="63.4" y="172.2">16</text>
<text x="37.2" y="177.3">2</text>
<text x="37.2" y="174.8">3</text>
<text x="43.1" y="178.4">MISO</text>
<text x="43.1" y="175.9">MOSI</text>
<text x="53.7" y="175.9">DIO3</text>
<text x="53.7" y="178.4">DIO4</text>
<text x="63.4" y="174.8">11</text>
<text x="63.4" y="177.3">12</text>
<text x="63.4" y="179.9">7</text>
<text x="37.2" y="182.4">9</text>
<text x="43.1" y="183.5">ANT</text>
<text x="53.7" y="181">DIO5</text>
<text x="63.4" y="184.9">1*3</text>
<text x="54" y="186.1">GND</text>
</g>
<g font-size="1.8" fill="#808080">
<text x="21.9" y="59.9" transform="rotate(-90 21.9 59.9)">VBUS</text>
<text x="200.7" y="70">U13</text>
<text x="200.7" y="83.7">SPX3819-3.3</text>
<text x="181.4" y="96.4">GND</text>
<text x="196.7" y="96.4">GND</text>
<text x="219.5" y="96.4">GND</text>
<text x="227.1" y="96.4">GND</text>
<text x="40" y="159.4">U1</text>
<text x="40.5" y="189.6">COM-13909</text>
</g>
</svg>
